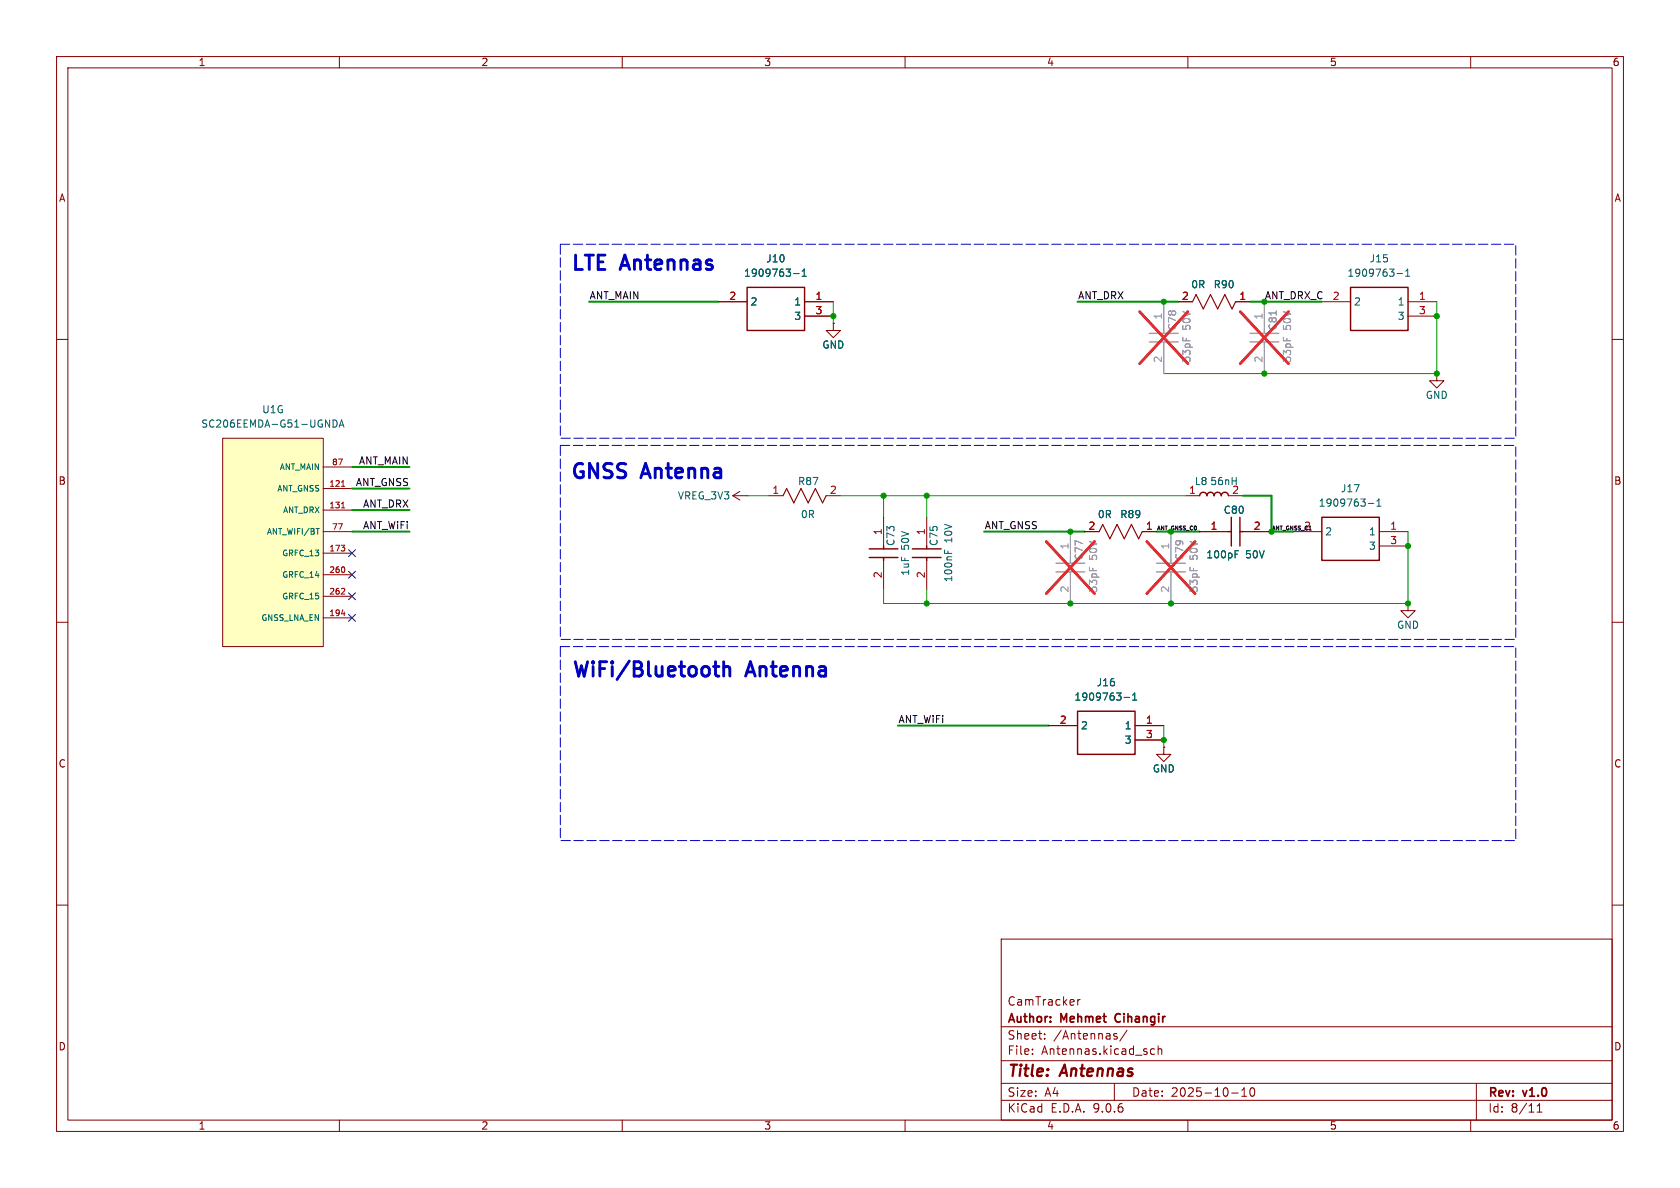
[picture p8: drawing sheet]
<svg xmlns="http://www.w3.org/2000/svg" width="297mm" height="210mm" viewBox="0 0 297 210" stroke-linecap="round" stroke-linejoin="round" font-family="sans-serif">
<g fill="none" stroke="#840000" stroke-width=".18">
<path d="M10 10h277v190h-277zM12 12h273v186h-273zM60 10v2M110 10v2M160 10v2M210 10v2M260 10v2M10 60h2M285 60h2M163.8 91.4v5.1M163.8 99.1v5M10 110h2"/>
<path d="M285 110h2M10 160h2M177 166h108v32h-108zM190.5 176.7v1M191 176.7l-.3 .1-.2 .2M285 160h2M60 198v2M110 198v2M160 198v2M177 194.5h108M177 191.5h108M177 187.5h108"/>
<path d="M177 181.5h108M182.5 186.3v.1M182.5 185.5v.1M184.7 183.6v.1M184.7 182.8v.1M197 183.1l.5 .2v.2l-.2 .2-.4-.1M197 182.8h.5M197 191.5v3M199.2 182.1l-1.2 2M204.1 185.5l-.4-.1-.3 .3v.4l.1 .2h.6M204.7 185.5l.3-.1 .3 .1 .1 .9M204.7 184.9v1.5"/>
<path d="M210 198v2M217.7 193.2h1.2M219.5 193.8h.9M219.5 192.7l.5-.4v1.5M221.1 192.4l.2-.1a.81 .81 0 0 1 .6 .6 .81 .81 0 0 1-.3 .8l-.1 .1a.81 .81 0 0 1-.4-1.4zM260 198v2M261 191.5v6.5M271.7 196.6h.9M271.7 195.5l.5-.4v1.5"/>
</g>
<path d="M197.3 179.4l-.2 .4 .2 .7" fill="none" stroke="#840000" stroke-width=".3"/>
<path d="M186.7 99.6h5.1M189.2 99.1v.5M186.7 101.1h5.1M189.2 101.1v.5" fill="none" stroke="#a1a1a1" stroke-width=".25"/>
<path d="M189.2 94v5.1M189.2 101.6v5.1" fill="none" stroke="#a1a1a1" stroke-width=".18"/>
<path d="M185 95.7l8.5 9.2M193.5 95.7l-8.5 9.2" fill="none" stroke="#e12e31" stroke-width=".46"/>
<path d="M161.3 97h5.1M161.3 98.6h5.1M163.8 96.5v.5M163.8 98.6v.5" fill="none" stroke="#840000" stroke-width=".25"/>
<path d="M167 97.2v.6M167.6 97.4v.4" fill="none" stroke="#006464" stroke-width=".18"/>
<path d="M39.4 77.5h17.7v36.8h-17.7z" fill="#ffffc2"/>
<g fill="none" stroke="#840000" stroke-width=".18">
<path d="M127 53.3h5.1M142.2 53.3h5.1M142.2 55.9h5.1M147.3 57.2v1.2h1.3l-1.3 1.3-1.3-1.3h1.3M147.3 57.2h.1M208.3 53.3h2.5M218.4 53.3h2.6M233.7 53.3h5.1M248.9 53.3h5.1M248.9 55.9h5.1M39.4 77.5h17.7v36.8h-17.7zM254 66v1.3h1.3l-1.3 1.3-1.3-1.3h1.3"/>
<path d="M254 66h.1M57.1 82.6h5.1M57.1 86.4h5.1M57.1 90.2h5.1M57.1 94h5.1M57.1 97.8h5.1M129.5 87.6l1.3 .8M129.5 87.6h2.6M130.8 86.9l-1.3 .7M132.1 87.6h.1M135.9 87.6h2.5M146 87.6h2.6"/>
<path d="M156.2 91.4v5.1M156.2 99.1v5M191.8 94h2.5M201.9 94h2.6M209.5 87.6h2.6M212.1 94h5.1M217.2 87.6h2.5M219.7 94h5.1M228.6 94h5.1M243.8 94h5.1M243.8 96.5h5.1M57.1 101.6h5.1"/>
<path d="M57.1 105.4h5.1M57.1 109.2h5.1M248.9 106.7v1.3h1.3l-1.3 1.2-1.3-1.2h1.3M248.9 106.7h.1M185.4 128.3h5.1M200.7 128.3h5M200.7 130.8h5M205.7 132.1v1.3h1.3l-1.3 1.2-1.2-1.2h1.2M205.7 132.1h.1"/>
</g>
<path d="M60.3 96.4h.6l-.3 .4M60.4 86h.5M60.4 89.8h.5M60.9 96.9v.4M60.4 108.5h.6M60.9 104.1v.3l-.6 .6h.6M60.9 100.4v.6" fill="none" stroke="#a90000" stroke-width=".18"/>
<g fill="none" stroke="#006464" stroke-width=".18">
<path d="M140.3 48.4h1M141.8 48.8h.7M141.8 47.9l.4-.3v1.2M247 48.4h1M248.5 48.8h.7M248.5 47.9l.4-.3v1.2M58.9 74.2a.64 .64 0 0 1 .7 .7 .64 .64 0 0 1-.7 .6zM60 75.5l.4-1.3 .4 1.3M60.1 75.1h.6M55.9 93.4h.5M218.3 98h.5M218.3 97.4h.7"/>
<path d="M241.9 89h1M243.4 89.5h.7M243.4 88.6l.4-.4v1.3M198.7 123.3h1M200.2 123.8h.8M200.2 122.9l.4-.4v1.3"/>
</g>
<path d="M203.2 58.9h5.1M205.7 58.4v.5M221 58.9h5.1M223.5 58.4v.5M203.2 60.5h5.1M205.7 60.5v.5M221 60.5h5.1M223.5 60.5v.5M204.5 99.6h5M207 99.1v.5M204.5 101.1h5M207 101.1v.5" fill="none" stroke="#a1a1a1" stroke-width=".25"/>
<path d="M205.7 53.3v5.1M223.5 53.3v5.1M205.7 61v5M223.5 61v5M189.2 94v5.1M207 94v5.1M189.2 101.6v5.1M207 101.6v5.1" fill="none" stroke="#a1a1a1" stroke-width=".18"/>
<path d="M225.6 55v.7" fill="none" stroke="#989898" stroke-width=".18"/>
<path d="M201.5 55.1l8.5 9.2M210 55.1l-8.5 9.2M219.3 55.1l8.5 9.2M227.8 55.1l-8.5 9.2M185 95.7l8.5 9.2M193.5 95.7l-8.5 9.2M202.7 95.7l8.6 9.2M211.3 95.7l-8.6 9.2" fill="none" stroke="#e12e31" stroke-width=".46"/>
<path d="M210.8 53.3l.7-1.2 1.2 2.5 1.3-2.5 1.3 2.5 1.2-2.5 1.3 2.5 .6-1.3M138.4 87.6l.7-1.2 1.2 2.5 1.3-2.5 1.3 2.5 1.2-2.5 1.3 2.5 .6-1.3M194.3 94l.6-1.3 1.3 2.6 1.3-2.6 1.3 2.6 1.2-2.6 1.3 2.6 .6-1.3" fill="none" stroke="#840000" stroke-width=".2"/>
<g fill="none" stroke="#840000" stroke-width=".25">
<path d="M132.1 50.8h10.1v7.6h-10.1zM238.8 50.8h10.1v7.6h-10.1zM153.7 97h5M153.7 98.6h5M156.2 96.5v.5M156.2 98.6v.5M212.1 87.6a.64 .64 0 0 1 .6-.6 .64 .64 0 0 1 .7 .6 .64 .64 0 0 1 .6-.6 .64 .64 0 0 1 .6 .6 .64 .64 0 0 1 .7-.6 .64 .64 0 0 1 .6 .6 .64 .64 0 0 1 .6-.6 .64 .64 0 0 1 .7 .6M217.2 94h.5M217.7 91.4v5.1M219.2 94h.5M219.2 91.4v5.1M233.7 91.4h10.1v7.7h-10.1z"/>
<path d="M190.5 125.7h10.2v7.7h-10.2z"/>
</g>
<path d="M147.3 53.3v3.9M254 53.3v12.7h-48.3M132.1 87.6h3.8M148.6 87.6h60.9M156.2 87.6v3.8M163.8 87.6v3.8M248.9 94v12.7h-92.7v-2.6M163.8 104.1v2.6M205.7 128.3v3.8" fill="none" stroke="#009600" stroke-width=".18"/>
<path d="M104.1 53.3h22.9M190.5 53.3h17.8M221 53.3h12.7M62.2 94h10.2M62.2 86.4h10.2M62.2 90.2h10.2M62.2 82.6h10.2M174 94h17.8M204.5 94h7.6M219.7 87.6h5.1v6.4h3.8M158.7 128.3h26.7" fill="none" stroke="#009600" stroke-width=".36"/>
<path d="M61.6 97.2l1.2 1.2M62.8 97.2l-1.2 1.2M61.6 108.6l1.2 1.2M61.6 104.8l1.2 1.2M61.6 101l1.2 1.2M62.8 108.6l-1.2 1.2M62.8 104.8l-1.2 1.2M62.8 101l-1.2 1.2" fill="none" stroke="#000084" stroke-width=".18"/>
<path d="M126.1 117.8h1M126.6 119.4l.5 .1M127.9 118.1a.63 .63 0 0 1 1.1 .1v1.3M127.9 117v2.5" fill="none" stroke="#0000c2" stroke-width=".51"/>
<path d="M99.1 43.2h168.9v34.3h-168.9zM99.1 78.7h168.9v34.3h-168.9zM99.1 114.3h168.9v34.3h-168.9z" fill="none" stroke="#0000c2" stroke-width=".18" stroke-dasharray="1.7 .6"/>
<g fill="#009600" stroke="#009600" stroke-width=".18">
<circle cx="189.2" cy="106.7" r=".46"/>
<circle cx="163.8" cy="106.7" r=".46"/>
<circle cx="156.2" cy="87.6" r=".46"/>
<circle cx="163.8" cy="87.6" r=".46"/>
<circle cx="207" cy="106.7" r=".46"/>
<circle cx="189.2" cy="94" r=".46"/>
<circle cx="147.3" cy="55.9" r=".46"/>
<circle cx="207" cy="94" r=".46"/>
<circle cx="223.5" cy="66" r=".46"/>
<circle cx="205.7" cy="53.3" r=".46"/>
<circle cx="205.7" cy="130.8" r=".46"/>
<circle cx="254" cy="55.9" r=".46"/>
<circle cx="254" cy="66" r=".46"/>
<circle cx="248.9" cy="96.5" r=".46"/>
<circle cx="248.9" cy="106.7" r=".46"/>
<circle cx="224.8" cy="94" r=".46"/>
</g>
<g font-size="3.5" fill="#0000c2">
<text x="100.6" y="48.5">LTE</text>
<text x="109.9" y="48.5">Antennas</text>
<text x="100.6" y="85.3">GNSS</text>
<text x="113.6" y="85.3">Antenna</text>
<text x="100.8" y="120.4">WiFi/Bluetooth</text>
<text x="132.1" y="120.4">Antenna</text>
</g>
<g font-size="2.8" fill="#840000">
<text x="178" y="190.9">Title:</text>
<text x="187.7" y="190.9">Antennas</text>
</g>
<g font-size="2.1" fill="#840000">
<text x="178" y="178">CamTracker</text>
<text x="178" y="184">Sheet:</text>
<text x="178" y="181.2">Author:</text>
<text x="186.2" y="184">/Antennas/</text>
<text x="187.6" y="181.2">Mehmet</text>
<text x="197.8" y="181.2">Cihangir</text>
<text x="178" y="186.7">File:</text>
<text x="184.1" y="186.7">Antennas.kicad_sch</text>
<text x="178" y="196.9">KiCad</text>
<text x="178" y="194.1">Size:</text>
<text x="184.7" y="194.1">A4</text>
<text x="185.7" y="196.9">E.D.A.</text>
<text x="193.3" y="196.9">9.0.6</text>
<text x="200" y="194.1">Date:</text>
<text x="207" y="194.1">2025-10-10</text>
<text x="263" y="194.3">Rev:</text>
<text x="263" y="196.9">Id:</text>
<text x="267.1" y="196.9">8/11</text>
<text x="269.4" y="194.3">v1.0</text>
</g>
<g font-size="1.8" fill="#840000">
<text x="35" y="11.9">1</text>
<text x="85" y="11.9">2</text>
<text x="135" y="11.9">3</text>
<text x="185" y="11.9">4</text>
<text x="235" y="11.9">5</text>
<text x="285" y="11.9">6</text>
<text x="10.3" y="35.9">A</text>
<text x="285.3" y="35.9">A</text>
<text x="10.3" y="85.9">B</text>
<text x="285.3" y="85.9">B</text>
<text x="10.3" y="135.9">C</text>
<text x="285.3" y="135.9">C</text>
<text x="10.3" y="185.9">D</text>
<text x="285.3" y="185.9">D</text>
<text x="35" y="199.9">1</text>
<text x="85" y="199.9">2</text>
<text x="135" y="199.9">3</text>
<text x="185" y="199.9">4</text>
<text x="235" y="199.9">5</text>
<text x="285" y="199.9">6</text>
</g>
<g font-size="1.8" fill="#006464">
<text x="135.4" y="46.6">J10</text>
<text x="242" y="46.6">J15</text>
<text x="131.4" y="49.1">1909763-1</text>
<text x="210.5" y="51.2">0R</text>
<text x="214.5" y="51.2">R90</text>
<text x="238.1" y="49.1">1909763-1</text>
<text x="132.6" y="54.2">2</text>
<text x="140.3" y="54.2">1</text>
<text x="140.3" y="56.7">3</text>
<text x="239.3" y="54.2">2</text>
<text x="247" y="54.2">1</text>
<text x="247" y="56.7">3</text>
<text x="145.3" y="61.8">GND</text>
<text x="252" y="70.7">GND</text>
<text x="35.5" y="75.8">SC206EEMDA-G51-UGNDA</text>
<text x="46.3" y="73.3">U1G</text>
<text x="119.7" y="88.5">VREG_3V3</text>
<text x="141" y="86">R87</text>
<text x="211.1" y="86">L8</text>
<text x="213.9" y="86">56nH</text>
<text x="233" y="89.8">1909763-1</text>
<text x="237" y="87.2">J17</text>
<text x="141.5" y="91.8">0R</text>
<text x="168.5" y="96" transform="rotate(-90 168.5 96)">10V</text>
<text x="194" y="91.8">0R</text>
<text x="198" y="91.8">R89</text>
<text x="216.2" y="91">C80</text>
<text x="234.2" y="94.8">2</text>
<text x="241.9" y="94.8">1</text>
<text x="158.3" y="96.6" transform="rotate(-90 158.3 96.6)">C73</text>
<text x="160.9" y="101.9" transform="rotate(-90 160.9 101.9)">1uF</text>
<text x="160.9" y="97.2" transform="rotate(-90 160.9 97.2)">50V</text>
<text x="166" y="96.6" transform="rotate(-90 166 96.6)">C75</text>
<text x="213.2" y="98.9">100pF</text>
<text x="220.2" y="98.9">50V</text>
<text x="241.9" y="97.4">3</text>
<text x="168.5" y="103" transform="rotate(-90 168.5 103)">100nF</text>
<text x="246.9" y="111.4">GND</text>
<text x="189.9" y="124.1">1909763-1</text>
<text x="193.8" y="121.5">J16</text>
<text x="191" y="129.1">2</text>
<text x="198.7" y="129.1">1</text>
<text x="198.7" y="131.7">3</text>
<text x="203.7" y="136.8">GND</text>
</g>
<g font-size="1.8" fill="#0f0f0f">
<text x="104.1" y="53">ANT_MAIN</text>
<text x="190.5" y="53">ANT_DRX</text>
<text x="63.4" y="82.2">ANT_MAIN</text>
<text x="62.8" y="86">ANT_GNSS</text>
<text x="64.1" y="89.8">ANT_DRX</text>
<text x="64.1" y="93.6">ANT_WiFi</text>
<text x="174" y="93.6">ANT_GNSS</text>
<text x="230.4" y="93.7">2</text>
<text x="158.7" y="127.9">ANT_WiFi</text>
</g>
<g font-size="1.8" fill="#a90000">
<text x="128.8" y="53.1">2</text>
<text x="144.1" y="53.1">1</text>
<text x="208.8" y="53.1">2</text>
<text x="219" y="53.1">1</text>
<text x="235.5" y="53.1">2</text>
<text x="250.8" y="53.1">1</text>
<text x="144.1" y="55.6">3</text>
<text x="250.8" y="55.6">3</text>
<text x="136.5" y="87.4">1</text>
<text x="146.6" y="87.4">2</text>
<text x="210.1" y="87.4">1</text>
<text x="217.7" y="87.4">2</text>
<text x="156" y="94.7" transform="rotate(-90 156 94.7)">1</text>
<text x="163.6" y="94.7" transform="rotate(-90 163.6 94.7)">1</text>
<text x="192.3" y="93.7">2</text>
<text x="202.5" y="93.7">1</text>
<text x="213.9" y="93.7">1</text>
<text x="221.5" y="93.7">2</text>
<text x="245.7" y="93.7">1</text>
<text x="245.7" y="96.3">3</text>
<text x="156" y="102.3" transform="rotate(-90 156 102.3)">2</text>
<text x="163.6" y="102.3" transform="rotate(-90 163.6 102.3)">2</text>
<text x="187.3" y="128">2</text>
<text x="202.5" y="128">1</text>
<text x="202.5" y="130.6">3</text>
</g>
<text font-size="1.8" fill="#009600" x="223.5" y="53">ANT_DRX_C</text>
<g font-size="1.8" fill="#aaa">
<text x="205.5" y="56.6" transform="rotate(-90 205.5 56.6)">1</text>
<text x="223.3" y="56.6" transform="rotate(-90 223.3 56.6)">1</text>
<text x="205.5" y="64.2" transform="rotate(-90 205.5 64.2)">2</text>
<text x="223.3" y="64.2" transform="rotate(-90 223.3 64.2)">2</text>
<text x="189" y="97.2" transform="rotate(-90 189 97.2)">1</text>
<text x="206.8" y="97.2" transform="rotate(-90 206.8 97.2)">1</text>
<text x="189" y="104.8" transform="rotate(-90 189 104.8)">2</text>
<text x="206.8" y="104.8" transform="rotate(-90 206.8 104.8)">2</text>
</g>
<g font-size="1.8" fill="#989898">
<text x="208.1" y="58.5" transform="rotate(-90 208.1 58.5)">C78</text>
<text x="210.7" y="58.4" transform="rotate(-90 210.7 58.4)">50V</text>
<text x="225.9" y="58.5" transform="rotate(-90 225.9 58.5)">C81</text>
<text x="228.4" y="58.4" transform="rotate(-90 228.4 58.4)">50V</text>
<text x="210.7" y="64.2" transform="rotate(-90 210.7 64.2)">33pF</text>
<text x="228.4" y="64.2" transform="rotate(-90 228.4 64.2)">33pF</text>
<text x="191.6" y="99.2" transform="rotate(-90 191.6 99.2)">C77</text>
<text x="194.2" y="99" transform="rotate(-90 194.2 99)">50V</text>
<text x="209.4" y="99.2" transform="rotate(-90 209.4 99.2)">C79</text>
<text x="211.9" y="99" transform="rotate(-90 211.9 99)">50V</text>
<text x="194.2" y="104.8" transform="rotate(-90 194.2 104.8)">33pF</text>
<text x="211.9" y="104.8" transform="rotate(-90 211.9 104.8)">33pF</text>
</g>
<g font-size="1.4" fill="#006464">
<text x="49.3" y="83.3">ANT_MAIN</text>
<text x="48.9" y="87.1">ANT_GNSS</text>
<text x="47.1" y="94.7">ANT_WIFI/BT</text>
<text x="49.9" y="90.9">ANT_DRX</text>
<text x="49.8" y="98.5">GRFC_13</text>
<text x="49.8" y="102.3">GRFC_14</text>
<text x="49.8" y="106.1">GRFC_15</text>
<text x="46.1" y="110">GNSS_LNA_EN</text>
</g>
<g font-size="1.4" fill="#a90000">
<text x="58.6" y="82.3">87</text>
<text x="58.1" y="86.1">121</text>
<text x="58.1" y="89.9">131</text>
<text x="58.6" y="93.7">77</text>
<text x="58.1" y="97.5">173</text>
<text x="58.1" y="101.3">260</text>
<text x="58.1" y="105.2">262</text>
<text x="58.1" y="109">194</text>
</g>
<g font-size="1" fill="#0f0f0f">
<text x="204.5" y="93.8">ANT_GNSS_C0</text>
<text x="224.8" y="93.8">ANT_GNSS_C1</text>
</g>
</svg>
